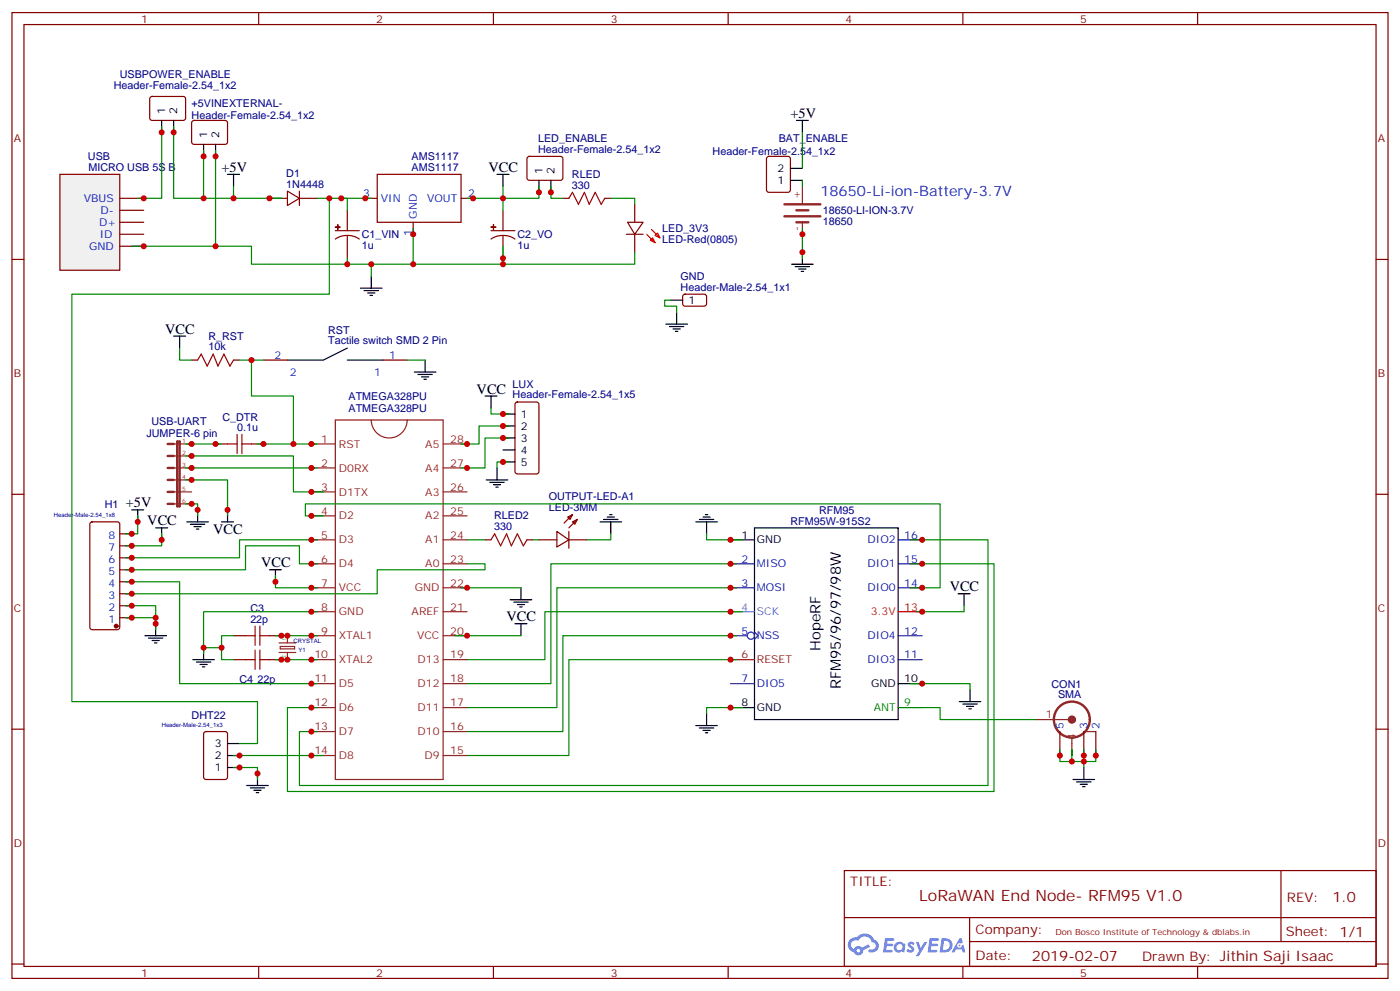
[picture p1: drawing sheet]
<svg xmlns="http://www.w3.org/2000/svg" width="412mm" height="292mm" viewBox="0 0 412 292" stroke-linecap="round" stroke-linejoin="round" font-family="sans-serif">
<g fill="none" stroke="#870000" stroke-width=".35">
<path d="M3.5 3.7h405.4v284.3h-405.4zM7.1 7.2h398.2v277.3h-398.2zM76.2 3.7v3.5M145.3 3.7v3.5M214.5 3.7v3.5M283.6 3.7v3.5M352.8 3.7v3.5M3.5 76.4h3.6M405.3 76.4h3.6M3.5 145.5h3.6M405.3 145.5h3.6M3.5 214.7h3.6"/>
<path d="M405.3 214.7h3.6M248.7 256.3h156.6v28.2h-156.6zM377.3 256.3v20.9M248.7 270.1h156.5M285.6 277.2h119.6M285.6 270.1v14.2M3.5 283.8h3.6M76.2 284.5v3.5M145.3 284.5v3.5M214.5 284.5v3.5M283.6 284.5v3.5M352.8 284.5v3.5"/>
<path d="M405.3 283.8h3.6"/>
</g>
<g fill="#5487ff">
<path d="M267.7 277.5a1.22 1.22 0 0 1 1.7 .2l-.4 .6a.47 .47 0 0 0-.3-.4 .47 .47 0 0 0-.5 .2l.1 .2a1.14 1.14 0 0 1 .8 1.8 1.14 1.14 0 0 1-1.9 0l-.2-.2 .5-.6 .7 .5a.29 .29 0 0 0 .3-.3 .29 .29 0 0 0-.2-.3 1.04 1.04 0 0 1-.6-1.7z"/>
<path d="M260.7 276.2h2.4l.3 .2-.2 .5-1.8 .1-.1 .8h1.5l.3 .4-.3 .4h-1.6l-.2 1.1h1.7l.2 .3-.2 .3-2.6 .1z"/>
<path d="M273.8 276.2h2.4l.3 .2-.1 .5-1.8 .1-.2 .8h1.6l.3 .4-.4 .4-1.6-.1-.1 1.1 1.7 .1 .2 .3-.2 .3-2.6 .1z"/>
<path d="M282.6 276.2h.7l.3 1.3-.6 .3a.69 .69 0 0 0-1 .3 .69 .69 0 0 0 .4 .9 .69 .69 0 0 0 .9-.6l.5-.2 .6 2.2h-.8l-.2-.9h-1.8l-.5 .9h-.8z"/>
<path d="M269.8 277.3h.8l.6 1.8 1.1-1.8h.9l-2.6 4.2h-.8l.9-1.5z"/>
<path d="M277.4 276.2l-.6 4.2h1.3a2.11 2.11 0 0 0 2.5-2.1 2.11 2.11 0 0 0-2.5-2.1zM278.1 277a1.39 1.39 0 0 1 1.7 1.4 1.39 1.39 0 0 1-1.8 1.2h-.3z"/>
<path d="M263.7 277.8a1.54 1.54 0 0 0-.1 2.2 1.54 1.54 0 0 0 2.2 .1l.6 .3 .3-2.3-.2-.3h-.4a1.49 1.49 0 0 0-2.4 0zM264 278.8a.94 .94 0 0 1 1.8 0 .94 .94 0 0 1-1.8 0z"/>
<path d="M250.4 276.6a2.18 2.18 0 0 0 1.1 3.7 1.44 1.44 0 0 0 1.6 .9 1.44 1.44 0 0 0 1.2-1.4l2-1.1-.5-.7-1.9 1a1.47 1.47 0 0 0-2.4 .4 1.39 1.39 0 0 1-.7-1.9 1.39 1.39 0 0 1 2-.5 2.12 2.12 0 0 1 2.2-1.3 2.12 2.12 0 0 1 1.9 1.7 1.14 1.14 0 0 1 1.1 1.4 1.14 1.14 0 0 1-1.7 .7 .43 .43 0 0 0-.5 .4 .43 .43 0 0 0 .4 .5 1.98 1.98 0 0 0 2.5-1.2 1.98 1.98 0 0 0-1.2-2.6 3.1 3.1 0 0 0-5.3-.6l-.9 .1zM252.3 279.9a.55 .55 0 0 1 1.1 0 .55 .55 0 0 1-1.1 0z"/>
<circle cx="282.6" cy="278.3" r=".26"/>
</g>
<g fill="none" stroke="#870000" stroke-width=".35">
<path d="M56.7 35.7l.4-.2h9.5l.4 .7v5.9l-.7 .4-9.4-.1-.5-.6v-5.6zM107.6 58.4h3.5M111.1 51.3h24.7v14.1h-24.7zM135.8 58.4h3.5M98.8 67.9h7M102.3 69.3l1.9 .3 1.6 .8M102.3 69.3l-1.8 .3-1.7 .8M102.3 61.9v6M102.3 69.3v6.7M121.7 65.4v3.6M144.6 67.9h7.1M148.2 69.3l1.8 .3 1.7 .8"/>
<path d="M148.2 69.3l-1.9 .3-1.7 .8M148.2 61.9v6M148.2 69.3v6.7"/>
</g>
<g fill="#870000" stroke="#870000" stroke-width=".35">
<path d="M98.8 66.9h1.4z"/>
<path d="M99.5 66.1v1.5z"/>
<path d="M144.6 66.9h1.4z"/>
<path d="M145.3 66.1l.1 1.5z"/>
</g>
<path d="M60 42.5v3.5M63.5 42.5v3.5" fill="none" stroke="#000" stroke-width=".35"/>
<path d="M17.6 51.3h17.7v28.3h-17.7z" fill="#f0f0f0" stroke="#870000" stroke-width=".35"/>
<path d="M44.3 28.6l.5-.2 9.4 .1 .5 .6-.1 5.9-.6 .5-9.5-.1-.4-.7v-5.6zM35.3 58.4h7M79.4 58.4h5.3M84.7 56.3l3.5 2.1-3.5 2.1zM88.2 58.4h5.3M88.2 56.3v4.2M35.3 72.5h7M35.3 61.9h7M35.3 65.4h7M35.3 69h7M60.2 215.6l.5-.2h5.6l.7 .4v13l-.4 .6-5.9 .1-.7-.5v-12.9z" fill="none" stroke="#870000" stroke-width=".35"/>
<path d="M47.6 35.5v3.5M51.2 35.5v3.5M67 218.9h3.6M67 226h3.6M67 222.4h3.6" fill="none" stroke="#000" stroke-width=".35"/>
<g fill="none" stroke="#8c2424" stroke-width=".35">
<path d="M91.7 130.7h7.1M91.7 137.8h7.1M98.8 123.6h31.7v105.9h-31.7zM109.4 123.6a5.3 5.3 0 0 0 5.3 5.3 5.3 5.3 0 0 0 5.2-5.3M130.5 130.7h7.1M130.5 137.8h7.1M91.7 144.8h7.1M91.7 151.9h7.1M91.7 158.9h7.1M130.5 144.8h7.1M130.5 151.9h7.1M130.5 158.9h7.1"/>
<path d="M91.7 166h7.1M91.7 173h7.1M130.5 166h7.1M130.5 173h7.1M82.2 192.1h4.9M82.2 189.3h4.9M82.5 190.3h4.3v.7h-4.3zM84.7 187.1v2.2M84.7 192.1v2.1M91.7 180.1h7.1M91.7 187.1h7.1M91.7 194.2h7.1"/>
<path d="M130.5 180.1h7.1M130.5 187.1h7.1M130.5 194.2h7.1M91.7 201.3h7.1M91.7 208.3h7.1M91.7 215.4h7.1M130.5 201.3h7.1M130.5 208.3h7.1M130.5 215.4h7.1M91.7 222.4h7.1M130.5 222.4h7.1"/>
</g>
<g fill="#8c2424">
<circle cx="84.7" cy="194.2" r=".18"/>
<circle cx="84.7" cy="187.1" r=".18"/>
</g>
<g fill="none" stroke="#a10000" stroke-width=".35">
<path d="M167.6 58.4l1-1.8 1.8 3.5 1.8-3.5 1.4 3.5 1.7-3.5 1.8 3.5 1.1-1.7M58.2 106l1.1-1.8 1.7 3.6 1.8-3.6 1.4 3.6 1.8-3.6 1.7 3.6 1.1-1.8M67 130.7h2.8M69.8 127.9v5.6M71.3 130.7h2.8M71.3 127.9v5.6M144.6 158.9l1.1-1.7 1.8 3.5 1.7-3.5 1.4 3.5 1.8-3.5 1.8 3.5 1-1.8M72.3 187.1h2.8M72.3 194.2h2.8M75.1 184.3v5.7M75.1 191.4v5.6M76.6 184.3v5.7"/>
<path d="M76.6 191.4v5.6M76.6 187.1h2.8M76.6 194.2h2.8"/>
</g>
<g fill="none" stroke="#870000" stroke-width=".35">
<path d="M155.5 46.2l.4-.2 9.5 .1 .4 .6-.1 6-.6 .4-9.4-.1-.5-.6v-5.7zM165.8 58.4h1.8M178.2 58.4h1.7M226 46.2l.5-.2h5.6l.7 .5v9.4l-.4 .7h-5.9l-.7-.4v-9.5zM184.5 69h4.9M184.9 65.4h4.5l-2.4 3.6zM187 60.1v5.3M187 69v5.3M201.3 86.8l.5-.2 5.9 .1 .4 .6v2.4l-.7 .4h-5.9l-.4-.7v-2.1zM56.4 106h1.8M68.8 106h1.8M77.6 106h7.1"/>
<path d="M112.9 106h7M151.9 118.6l.5-.2h5.6l.7 .4v20l-.4 .7h-5.9l-.7-.4v-20zM63.5 130.7h3.5M74.1 130.7h3.5M26.7 153.8l.5-.2h7.4l.6 .5 .1 30.6-.5 .6-7.6 .1-.7-.5v-30.6zM35.3 157.2h3.5M142.9 158.9h1.7M155.2 158.9h1.8M158.7 158.9h5.3M164 156.5l3.6 2.4-3.6 2.1zM167.2 152.2l1.4-.7-.7 1.4zM167.6 158.9h5.3"/>
<path d="M167.6 156.5v4.9M168.6 153.6l1.4-.7-.7 1.4zM168.6 151.5l-2.4 2.5M170 152.9l-2.4 2.5M35.3 178.3h3.5M35.3 174.8h3.5M35.3 171.3h3.5M35.3 167.7h3.5M35.3 164.2h3.5M35.3 160.7h3.5M35.3 181.9h3.5M68.8 187.1h3.5"/>
<path d="M68.8 194.2h3.5M79.4 187.1h3.5M79.4 194.2h3.5M312.2 215.4v7M319.3 215.4v7M322.8 215.4v7"/>
</g>
<path d="M236.4 54.9v4.9M236.4 65.4v3.6M51.2 130.7h5.2M51.2 134.2h5.2M51.2 137.8h5.2M51.2 141.3h5.2M51.2 144.8h5.2M51.2 148.3h5.2M305.2 211.8h10.5M315.7 217.1v5.3M319.3 215.4h3.5" fill="none" stroke="#8c2424" stroke-width=".35"/>
<g fill="none" stroke="#8c2424" stroke-width=".71">
<path d="M231.1 60.1h10.6M231.1 63.7h10.6M234.6 61.9h3.5M234.6 65.4h3.5M49.4 130.7h1.8M49.4 134.2h1.8M49.4 137.8h1.8M52.2 130h.7v19h-.7zM49.4 141.3h1.8M49.4 144.8h1.8M49.4 148.3h1.8"/>
<circle cx="315.7" cy="211.8" r="5.3"/>
</g>
<g fill="none" stroke="#000" stroke-width=".35">
<path d="M234.6 35.5h3.5M236.4 35.5v3.5M67 51.3h3.6M68.8 51.3v3.6M146.4 51.3h3.5M148.2 51.3v3.6M158.7 53.1v3.5M162.3 53.1v3.5M232.8 53.1h3.6M232.8 49.6h3.6M233.2 77.8h6.3M234.2 78.5h4.3"/>
<path d="M235.3 79.2h2.1M236 79.9h.7M236.4 74.3v3.5M51.2 99h3.5M52.9 99v3.5M106.2 84.8h6.3M107.2 85.5h4.3M108.3 86.3h2.1M109 87h.7M109.4 81.3v3.5M196.1 95.4h6.4M197.2 96.1h4.2"/>
<path d="M197.6 88.4h3.5M198.3 96.8h2.1M199 97.5h.7M199.3 91.9v3.5M102.3 102.5l-7.1 3.5h-10.5M102.3 106h10.6M122.1 109.5h6.3M123.1 110.2h4.3M124.2 110.9h2.1M124.9 111.7h.7M125.2 106v3.5M142.9 116.6h3.5"/>
<path d="M144.6 116.6v3.5M146.4 137.8v3.5M148.2 121.9h3.5M148.2 125.4h3.5M148.2 128.9h3.5M148.2 132.5h3.5M148.2 136h3.5M38.8 150.1h3.5M40.6 150.1v3.5M45.9 155.4h3.5M47.6 155.4v3.5M55 153.6h6.4"/>
<path d="M56.1 154.3h4.2M57.1 155h2.2M57.9 155.8h.7M58.2 150.1v3.5M65.3 153.6h3.5M67 150.1v3.5M143.2 141.3h6.4M144.3 142h4.2M145.3 142.7h2.2M146 143.4h.8M176.7 153.6h6.4M177.8 152.9h4.2"/>
<path d="M178.9 152.2h2.1M179.6 151.5h.7M179.9 153.6v3.6M205 153.6h6.3M206 152.9h4.3M207.1 152.2h2.1M207.8 151.5h.7M208.1 153.6v3.6M215.2 158.9h7M222.2 155.4h42.4v56.4h-42.4zM79.4 167.7h3.5M81.1 167.7v3.6"/>
<path d="M150.3 176.6h6.3M151.3 177.3h4.3M152.4 178h2.1M153.1 178.7h.7M153.5 173v3.6M282.2 174.8h3.6M284 174.8v3.5M42.7 187.1h6.3M43.7 187.9h4.3M44.8 188.6h2.1M45.5 189.3h.7M45.9 183.6v3.5"/>
<path d="M56.8 194.2h6.3M57.9 194.9h4.2M58.9 195.6h2.1M59.6 196.3h.7M60 190.7v3.5M151.7 183.6h3.5M153.5 183.6v3.5M205 213.6h6.3M206 214.3h4.3M207.1 215h2.1M207.8 215.7h.7M208.1 210.1v3.5"/>
<path d="M215.2 208.3h7M264.6 201.3h7M282.6 206.6h6.3M283.6 207.3h4.3M284.7 208h2.1M285.4 208.7h.7M285.8 203v3.6M72.7 231.2h6.3M73.7 232h4.3M74.8 232.7h2.1M75.5 233.4h.7M75.8 227.7v3.5"/>
<path d="M316.1 229.5h6.3M317.1 230.2h4.3M318.2 230.9h2.1M318.9 231.6h.7M319.3 226v3.5"/>
</g>
<g fill="none" stroke="#00c" stroke-width=".35">
<path d="M264.6 158.9h7M215.2 166h7M215.2 173h7M264.6 166h7M264.6 173h7M215.2 187.1h4.9M222.2 186.1l1.1 1-1.1 1.1M264.6 187.1h7M264.6 194.2h7M215.2 201.3h7"/>
<circle cx="221.2" cy="187.1" r="1.06"/>
</g>
<path d="M215.2 180.1h7" fill="none" stroke="#39c" stroke-width=".35"/>
<path d="M215.2 194.2h7" fill="none" stroke="#930" stroke-width=".35"/>
<path d="M264.6 208.3h7" fill="none" stroke="#060" stroke-width=".35"/>
<path d="M190.5 69l2.5 2.4M191.6 70.7l.7-.7 .7 1.4zM191.9 67.6l2.5 2.4M193 69.3l.7-.7 .7 1.4zM264.6 180.1h7" fill="none" stroke="#f00" stroke-width=".35"/>
<circle cx="34.2" cy="184.3" r=".53" fill="#870000" stroke="#870000" stroke-width=".35"/>
<circle cx="315.7" cy="211.8" r=".35" fill="none" stroke="#8c2424" stroke-width="1.8"/>
<g fill="none" stroke="#008700" stroke-width=".35">
<path d="M47.6 37.2v21.2h-7M51.2 37.2v21.2h31.7h-3.5M236.4 39v10.6M60 44.3v14.1M63.5 44.3v28.2M68.8 54.9v3.5M93.5 58.4h8.8v3.5M97 58.4v28.2h-75.8v120h54.6v12.3h-5.2M100.5 58.4h8.9M137.6 58.4h10.6v3.5M148.2 54.9v3.5h10.5v-3.5M162.3 54.9v3.5h3.5"/>
<path d="M179.9 58.4h7.1v1.7M236.4 53.1v1.8M102.3 76v1.8M109.4 77.8v3.5M121.7 67.2v10.6h-47.6v-5.3h-35.3M148.2 72.5v5.3h-26.5M187 74.3v3.5h-38.8M236.4 67.2v8.8M197.6 88.4h-1.8v1.7h3.5v1.8M52.9 102.5v3.5h3.5M70.6 106h7M74.1 106v10.6h12.3v14.1"/>
<path d="M119.9 106h5.3M54.7 134.2h31.7v10.6h8.8M54.7 130.7h10.6M54.7 137.8h38.8M75.8 130.7h17.7M144.6 120.1v1.8h5.3M149.9 125.4h-8.8v5.3h-5.3M149.9 128.9h-7v8.9h-7.1M149.9 136h-3.5v1.8M40.6 151.9v5.3h-3.6M47.6 157.2v3.5h-10.6M54.7 148.3h3.5v3.6"/>
<path d="M54.7 141.3h12.3v10.6M93.5 158.9h-22.9v5.3h-33.6M95.2 151.9h-5.2v-3.6h186.9v24.7h-8.8M137.6 158.9h5.3M157 158.9h1.7M179.9 157.2v1.7h-7M208.1 157.2v1.7h10.6M268.1 158.9h22.9v72.3h-202.8v-15.8h5.3M37 171.3h15.9v30h40.6M37 178.3h8.9v3.6M81.1 169.5v3.5h12.4M93.5 166h-5.3v-5.3h-15.9v7h-35.3"/>
<path d="M135.8 173h17.7M137.6 166h5.3v1.7h-31.8v7.1h-74.1M217 166h-54.7v35.3h-24.7M217 173h-53v35.3h-26.4M268.1 166h24.7v67h-208.1v-24.7h8.8M284 178.3v1.8h-14.1M37 181.9h8.9v3.5M65.3 190.7h-5.3v1.7M68.8 187.1h-3.5v7.1h3.5M81.1 187.1h12.4M81.1 194.2h12.4M93.5 180.1h-33.5v10.6"/>
<path d="M134.1 187.1h19.4M217 187.1h-51.2v28.3h-28.2M217 194.2h-49.4v28.2h-30M218.7 180.1h-58.2v14.1h-22.9M218.7 208.3h-10.6v1.8M268.1 201.3h17.7v1.7M271.6 208.3h5.3v3.5h28.3M68.8 226h7v3.5M68.8 222.4h26.4M312.2 220.7v3.5h10.6v-3.5M315.7 222.4v-1.7v3.5M319.3 220.7v5.3"/>
</g>
<g fill="#c00">
<circle cx="148.2" cy="77.8" r=".88"/>
<circle cx="162.3" cy="56.6" r=".88"/>
<circle cx="158.8" cy="56.6" r=".88"/>
<circle cx="86.4" cy="130.7" r=".88"/>
<circle cx="74.1" cy="106" r=".88"/>
<circle cx="38.8" cy="171.3" r=".88"/>
<circle cx="315.7" cy="224.2" r=".88"/>
<circle cx="312.2" cy="222.4" r=".88"/>
<circle cx="319.3" cy="222.4" r=".88"/>
<circle cx="322.8" cy="222.4" r=".88"/>
<circle cx="102.3" cy="77.8" r=".88"/>
<circle cx="121.7" cy="77.8" r=".88"/>
<circle cx="109.4" cy="77.8" r=".88"/>
<circle cx="121.7" cy="69" r=".88"/>
<circle cx="47.6" cy="158.9" r=".88"/>
<circle cx="40.6" cy="153.6" r=".88"/>
<circle cx="82.9" cy="194.2" r=".88"/>
<circle cx="82.9" cy="187.1" r=".88"/>
<circle cx="91.7" cy="194.2" r=".88"/>
<circle cx="91.7" cy="187.1" r=".88"/>
<circle cx="91.7" cy="180.1" r=".88"/>
<circle cx="91.7" cy="166" r=".88"/>
<circle cx="91.7" cy="158.9" r=".88"/>
<circle cx="271.6" cy="180.1" r=".88"/>
<circle cx="215.2" cy="194.2" r=".88"/>
<circle cx="215.2" cy="187.1" r=".88"/>
<circle cx="215.2" cy="180.1" r=".88"/>
<circle cx="215.2" cy="173" r=".88"/>
<circle cx="215.2" cy="166" r=".88"/>
<circle cx="271.6" cy="158.9" r=".88"/>
<circle cx="271.6" cy="166" r=".88"/>
<circle cx="271.6" cy="173" r=".88"/>
<circle cx="91.7" cy="151.9" r=".88"/>
<circle cx="91.7" cy="208.3" r=".88"/>
<circle cx="91.7" cy="215.4" r=".88"/>
<circle cx="215.2" cy="158.9" r=".88"/>
<circle cx="271.6" cy="201.3" r=".88"/>
<circle cx="65.3" cy="190.7" r=".88"/>
<circle cx="60" cy="190.7" r=".88"/>
<circle cx="70.6" cy="222.4" r=".88"/>
<circle cx="70.6" cy="226" r=".88"/>
<circle cx="75.8" cy="227.7" r=".88"/>
<circle cx="91.7" cy="222.4" r=".88"/>
<circle cx="84.7" cy="194.2" r=".88"/>
<circle cx="84.7" cy="187.1" r=".88"/>
<circle cx="42.3" cy="58.4" r=".88"/>
<circle cx="51.2" cy="39" r=".88"/>
<circle cx="47.6" cy="39" r=".88"/>
<circle cx="60" cy="58.4" r=".88"/>
<circle cx="63.5" cy="46" r=".88"/>
<circle cx="42.3" cy="72.5" r=".88"/>
<circle cx="63.5" cy="72.5" r=".88"/>
<circle cx="60" cy="46" r=".88"/>
<circle cx="107.6" cy="58.4" r=".88"/>
<circle cx="139.3" cy="58.4" r=".88"/>
<circle cx="148.2" cy="58.4" r=".88"/>
<circle cx="91.7" cy="137.8" r=".88"/>
<circle cx="91.7" cy="144.8" r=".88"/>
<circle cx="91.7" cy="130.7" r=".88"/>
<circle cx="77.6" cy="130.7" r=".88"/>
<circle cx="63.5" cy="130.7" r=".88"/>
<circle cx="56.4" cy="130.7" r=".88"/>
<circle cx="56.4" cy="134.2" r=".88"/>
<circle cx="56.4" cy="137.8" r=".88"/>
<circle cx="56.4" cy="141.3" r=".88"/>
<circle cx="56.4" cy="148.3" r=".88"/>
<circle cx="67" cy="150.1" r=".88"/>
<circle cx="58.2" cy="150.1" r=".88"/>
<circle cx="91.7" cy="173" r=".88"/>
<circle cx="81.1" cy="171.3" r=".88"/>
<circle cx="137.6" cy="187.1" r=".88"/>
<circle cx="137.6" cy="173" r=".88"/>
<circle cx="68.8" cy="58.4" r=".88"/>
<circle cx="215.2" cy="208.3" r=".88"/>
<circle cx="45.9" cy="183.6" r=".88"/>
<circle cx="45.9" cy="181.9" r=".88"/>
<circle cx="79.4" cy="58.4" r=".88"/>
<circle cx="100.5" cy="58.4" r=".88"/>
<circle cx="38.8" cy="157.2" r=".88"/>
<circle cx="38.8" cy="160.7" r=".88"/>
<circle cx="38.8" cy="164.2" r=".88"/>
<circle cx="38.8" cy="167.7" r=".88"/>
<circle cx="38.8" cy="181.9" r=".88"/>
<circle cx="91.7" cy="201.3" r=".88"/>
<circle cx="319.3" cy="224.2" r=".88"/>
<circle cx="236.4" cy="74.3" r=".88"/>
<circle cx="97" cy="58.4" r=".88"/>
<circle cx="38.8" cy="174.8" r=".88"/>
<circle cx="38.8" cy="178.3" r=".88"/>
<circle cx="236.4" cy="69" r=".88"/>
<circle cx="148.2" cy="76" r=".88"/>
<circle cx="148.2" cy="121.9" r=".88"/>
<circle cx="148.2" cy="125.4" r=".88"/>
<circle cx="148.2" cy="128.9" r=".88"/>
<circle cx="148.2" cy="136" r=".88"/>
<circle cx="137.6" cy="137.8" r=".88"/>
<circle cx="137.6" cy="130.7" r=".88"/>
</g>
<text font-size="4.6" fill="#800" x="270.8" y="265.3">LoRaWAN End Node- RFM95 V1.0</text>
<g font-size="4.2">
<text x="232.8" y="34.7">+5V</text>
<text x="65.3" y="50.6">+5V</text>
<text x="143.9" y="50.6">VCC</text>
<text x="48.7" y="98.2">VCC</text>
<text x="140.4" y="115.9">VCC</text>
<text x="37" y="149.4">+5V</text>
<text x="43.4" y="154.7">VCC</text>
<text x="62.8" y="157.2">VCC</text>
<text x="76.9" y="167">VCC</text>
<text x="279.8" y="174.1">VCC</text>
<text x="149.2" y="182.9">VCC</text>
<text x="241.7" y="191.6" transform="rotate(-90 241.7 191.6)">HopeRF</text>
<text x="247.6" y="202.9" transform="rotate(-90 247.6 202.9)">RFM95/96/97/98W</text>
</g>
<text font-size="4.2" fill="#00f" x="241.7" y="57.7">18650-Li-ion-Battery-3.7V</text>
<g font-size="4.2" fill="#800">
<text x="392.5" y="265.6">1.0</text>
<text x="304" y="282.9">2019-02-07</text>
</g>
<g font-size="3.9" fill="#800">
<text x="250.5" y="260.9">TITLE:</text>
<text x="379.1" y="265.6">REV:</text>
<text x="287.4" y="275.1">Company:</text>
<text x="378.7" y="275.7">Sheet: 1/1</text>
<text x="287.4" y="282.8">Date:</text>
<text x="336.4" y="282.8">Drawn By: Jithin Saji Isaac</text>
</g>
<g font-size="3.2" fill="#800">
<text x="41.6" y="6.7">1</text>
<text x="110.8" y="6.7">2</text>
<text x="179.9" y="6.7">3</text>
<text x="249.1" y="6.7">4</text>
<text x="318.2" y="6.7">5</text>
<text x="4.1" y="41.8">A</text>
<text x="405.9" y="41.8">A</text>
<text x="4.1" y="110.9">B</text>
<text x="405.9" y="110.9">B</text>
<text x="4.1" y="180.1">C</text>
<text x="405.9" y="180.1">C</text>
<text x="4.1" y="249.2">D</text>
<text x="405.9" y="249.2">D</text>
<text x="41.6" y="287.5">1</text>
<text x="110.8" y="287.5">2</text>
<text x="179.9" y="287.5">3</text>
<text x="249.1" y="287.5">4</text>
<text x="318.2" y="287.5">5</text>
</g>
<g font-size="3.2" fill="#000080">
<text x="35.3" y="23">USBPOWER_ENABLE</text>
<text x="33.5" y="26.1">Header-Female-2.54_1x2</text>
<text x="56.4" y="35">Header-Female-2.54_1x2</text>
<text x="56.4" y="31.4">+5VINEXTERNAL-</text>
<text x="158.5" y="41.8">LED_ENABLE</text>
<text x="229.4" y="41.9">BAT_ENABLE</text>
<text x="25.9" y="47">USB</text>
<text x="121.2" y="47">AMS1117</text>
<text x="158.5" y="45">Header-Female-2.54_1x2</text>
<text x="209.9" y="45.5">Header-Female-2.54_1x2</text>
<text x="26" y="50.3">MICRO USB 5S B</text>
<text x="84.3" y="52">D1</text>
<text x="121.2" y="50.3">AMS1117</text>
<text x="168.5" y="52.4">RLED</text>
<text x="84.3" y="55.2">1N4448</text>
<text x="168.5" y="55.6">330</text>
<text x="242.4" y="63.1">18650-LI-ION-3.7V</text>
<text x="106.5" y="70">C1_VIN</text>
<text x="152.4" y="70">C2_VO</text>
<text x="195.1" y="71.6">LED-Red(0805)</text>
<text x="195.1" y="68.3">LED_3V3</text>
<text x="242.4" y="66.2">18650</text>
<text x="106.5" y="73.3">1u</text>
<text x="152.4" y="73.3">1u</text>
<text x="200.5" y="82.4">GND</text>
<text x="200.5" y="85.5">Header-Male-2.54_1x1</text>
<text x="61.4" y="100">R_RST</text>
<text x="96.7" y="101.4">Tactile switch SMD 2 Pin</text>
<text x="96.7" y="98.2">RST</text>
<text x="61.4" y="103.2">10k</text>
<text x="102.7" y="117.7">ATMEGA328PU</text>
<text x="151" y="117.3">Header-Female-2.54_1x5</text>
<text x="151" y="114.1">LUX</text>
<text x="44.6" y="125.2">USB-UART</text>
<text x="65.5" y="124">C_DTR</text>
<text x="102.7" y="121.2">ATMEGA328PU</text>
<text x="43.1" y="128.8">JUMPER-6 pin</text>
<text x="69.9" y="126.8">0.1u</text>
<text x="30.9" y="149.5">H1</text>
<text x="161.7" y="147.3">OUTPUT-LED-A1</text>
<text x="145.5" y="152.9">RLED2</text>
<text x="161.7" y="150.5">LED-3MM</text>
<text x="232.8" y="154.7">RFM95W-915S2</text>
<text x="241.3" y="151.2">RFM95</text>
<text x="145.5" y="156.1">330</text>
<text x="73.7" y="183.3">22p</text>
<text x="73.7" y="180.1">C3</text>
<text x="70.6" y="201.1">C4</text>
<text x="75.8" y="201.1">22p</text>
<text x="309.7" y="202.6">CON1</text>
<text x="311.7" y="205.5">SMA</text>
<text x="56.4" y="211.7">DHT22</text>
</g>
<g font-size="3.2">
<text x="48.7" y="33.7" transform="rotate(-90 48.7 33.7)">1</text>
<text x="52.2" y="33.7" transform="rotate(-90 52.2 33.7)">2</text>
<text x="61" y="40.7" transform="rotate(-90 61 40.7)">1</text>
<text x="64.6" y="40.7" transform="rotate(-90 64.6 40.7)">2</text>
<text x="159.8" y="51.3" transform="rotate(-90 159.8 51.3)">1</text>
<text x="163.3" y="51.3" transform="rotate(-90 163.3 51.3)">2</text>
<text x="229.1" y="50.6">2</text>
<text x="229.1" y="54.2">1</text>
<text x="202.8" y="89.4">1</text>
<text x="153.5" y="122.9">1</text>
<text x="153.5" y="126.5">2</text>
<text x="153.5" y="130">3</text>
<text x="153.5" y="133.5">4</text>
<text x="153.5" y="137.1">5</text>
<text x="218.5" y="158.6">1</text>
<text x="223" y="160">GND</text>
<text x="256.6" y="202.3">GND</text>
<text x="266.3" y="200.9">10</text>
<text x="218.5" y="208">8</text>
<text x="223" y="209.4">GND</text>
<text x="63.2" y="220">3</text>
<text x="63.2" y="227">1</text>
<text x="63.2" y="223.5">2</text>
</g>
<g font-size="3.2" fill="#00f">
<text x="24.7" y="59.4">VBUS</text>
<text x="107" y="58">3</text>
<text x="112.2" y="59.4">VIN</text>
<text x="125.8" y="59.4">VOUT</text>
<text x="137.9" y="58">2</text>
<text x="29.6" y="63">D-</text>
<text x="122.8" y="64.4" transform="rotate(-90 122.8 64.4)">GND</text>
<text x="29.2" y="66.5">D+</text>
<text x="29.4" y="70">ID</text>
<text x="121.4" y="69.6" transform="rotate(-90 121.4 69.6)">1</text>
<text x="26.2" y="73.6">GND</text>
<text x="80.9" y="105.7">2</text>
<text x="114.7" y="105.7">1</text>
<text x="85.4" y="110.6">2</text>
<text x="110.2" y="110.6">1</text>
<text x="32" y="158.6">8</text>
<text x="32" y="165.6">6</text>
<text x="32" y="162.1">7</text>
<text x="32" y="172.7">4</text>
<text x="32" y="169.2">5</text>
<text x="32" y="179.7">2</text>
<text x="32" y="176.2">3</text>
<text x="32" y="183.3">1</text>
<text x="313.3" y="214.7" transform="rotate(-90 313.3 214.7)">5</text>
<text x="320.3" y="214.7" transform="rotate(-90 320.3 214.7)">3</text>
<text x="323.8" y="214.7" transform="rotate(-90 323.8 214.7)">2</text>
</g>
<g font-size="3.2" fill="#8d2323">
<text x="235.7" y="58.5" transform="rotate(-90 235.7 58.5)">+</text>
<text x="235.7" y="67.9" transform="rotate(-90 235.7 67.9)">-</text>
<text x="94.6" y="130.4">1</text>
<text x="99.8" y="131.8">RST</text>
<text x="125.3" y="131.8">A5</text>
<text x="132.6" y="130.4">28</text>
<text x="94.6" y="137.4">2</text>
<text x="132.6" y="137.4">27</text>
<text x="99.8" y="138.8">D0RX</text>
<text x="125.3" y="138.8">A4</text>
<text x="94.6" y="144.5">3</text>
<text x="99.8" y="145.9">D1TX</text>
<text x="125.3" y="145.9">A3</text>
<text x="132.6" y="144.5">26</text>
<text x="94.6" y="151.5">4</text>
<text x="99.8" y="152.9">D2</text>
<text x="125.3" y="152.9">A2</text>
<text x="132.6" y="151.5">25</text>
<text x="94.6" y="158.6">5</text>
<text x="99.8" y="160">D3</text>
<text x="125.3" y="160">A1</text>
<text x="132.6" y="158.6">24</text>
<text x="94.6" y="165.6">6</text>
<text x="99.8" y="167">D4</text>
<text x="125.3" y="167">A0</text>
<text x="132.6" y="165.6">23</text>
<text x="94.6" y="172.7">7</text>
<text x="132.6" y="172.7">22</text>
<text x="94.6" y="179.7">8</text>
<text x="99.8" y="174.1">VCC</text>
<text x="122.2" y="174.1">GND</text>
<text x="132.6" y="179.7">21</text>
<text x="99.8" y="181.2">GND</text>
<text x="121.3" y="181.2">AREF</text>
<text x="94.6" y="186.8">9</text>
<text x="99.8" y="188.2">XTAL1</text>
<text x="122.9" y="188.2">VCC</text>
<text x="132.6" y="186.8">20</text>
<text x="92.6" y="193.9">10</text>
<text x="99.8" y="195.3">XTAL2</text>
<text x="123" y="195.3">D13</text>
<text x="132.6" y="193.9">19</text>
<text x="92.6" y="200.9">11</text>
<text x="99.8" y="202.3">D5</text>
<text x="123" y="202.3">D12</text>
<text x="132.6" y="200.9">18</text>
<text x="92.6" y="208">12</text>
<text x="99.8" y="209.4">D6</text>
<text x="123" y="209.4">D11</text>
<text x="132.6" y="208">17</text>
<text x="92.6" y="215">13</text>
<text x="132.6" y="215">16</text>
<text x="308.1" y="211.5">1</text>
<text x="99.8" y="216.4">D7</text>
<text x="123" y="216.4">D10</text>
<text x="316.8" y="217.8" transform="rotate(-90 316.8 217.8)">4</text>
<text x="92.6" y="222.1">14</text>
<text x="99.8" y="223.5">D8</text>
<text x="125" y="223.5">D9</text>
<text x="132.6" y="222.1">15</text>
</g>
<g font-size="3.2" fill="#00c">
<text x="255.6" y="160">DIO2</text>
<text x="266.3" y="158.6">16</text>
<text x="218.5" y="165.6">2</text>
<text x="223" y="167">MISO</text>
<text x="255.6" y="167">DIO1</text>
<text x="266.3" y="165.6">15</text>
<text x="218.5" y="172.7">3</text>
<text x="266.3" y="172.7">14</text>
<text x="223" y="174.1">MOSI</text>
<text x="255.6" y="174.1">DIO0</text>
<text x="218.5" y="186.8">5</text>
<text x="223" y="188.2">NSS</text>
<text x="255.6" y="188.2">DIO4</text>
<text x="266.3" y="186.8">12</text>
<text x="255.6" y="195.3">DIO3</text>
<text x="266.3" y="193.9">11</text>
<text x="218.5" y="200.9">7</text>
<text x="223" y="202.3">DIO5</text>
</g>
<g font-size="3.2" fill="#39c">
<text x="218.5" y="179.7">4</text>
<text x="223" y="181.2">SCK</text>
</g>
<g font-size="3.2" fill="#f00">
<text x="266.3" y="179.7">13</text>
<text x="256.5" y="181.2">3.3V</text>
</g>
<g font-size="3.2" fill="#930">
<text x="218.5" y="193.9">6</text>
<text x="223" y="195.3">RESET</text>
</g>
<g font-size="3.2" fill="#060">
<text x="257.4" y="209.4">ANT</text>
<text x="266.3" y="208">9</text>
</g>
<text font-size="2.5" fill="#800" x="310.9" y="275.1">Don Bosco Institute of Technology &amp; dblabs.in</text>
<g font-size="1.8" fill="#8d2323">
<text x="53.6" y="130.4">1</text>
<text x="53.6" y="133.9">2</text>
<text x="53.6" y="137.4">3</text>
<text x="53.6" y="140.9">4</text>
<text x="53.6" y="144.5">5</text>
<text x="53.6" y="148">6</text>
</g>
<g font-size="1.8" fill="#000080">
<text x="15.9" y="152.2">Header-Male-2.54_1x8</text>
<text x="86.4" y="189.2">CRYSTAL</text>
<text x="87.9" y="191.8">Y1</text>
<text x="47.6" y="214">Header-Male-2.54_1x3</text>
</g>
<g font-size="1.4" fill="#238d23">
<text x="83.3" y="187.9" transform="rotate(90 83.3 187.9)">1</text>
<text x="83.3" y="192.8" transform="rotate(90 83.3 192.8)">2</text>
</g>
</svg>
